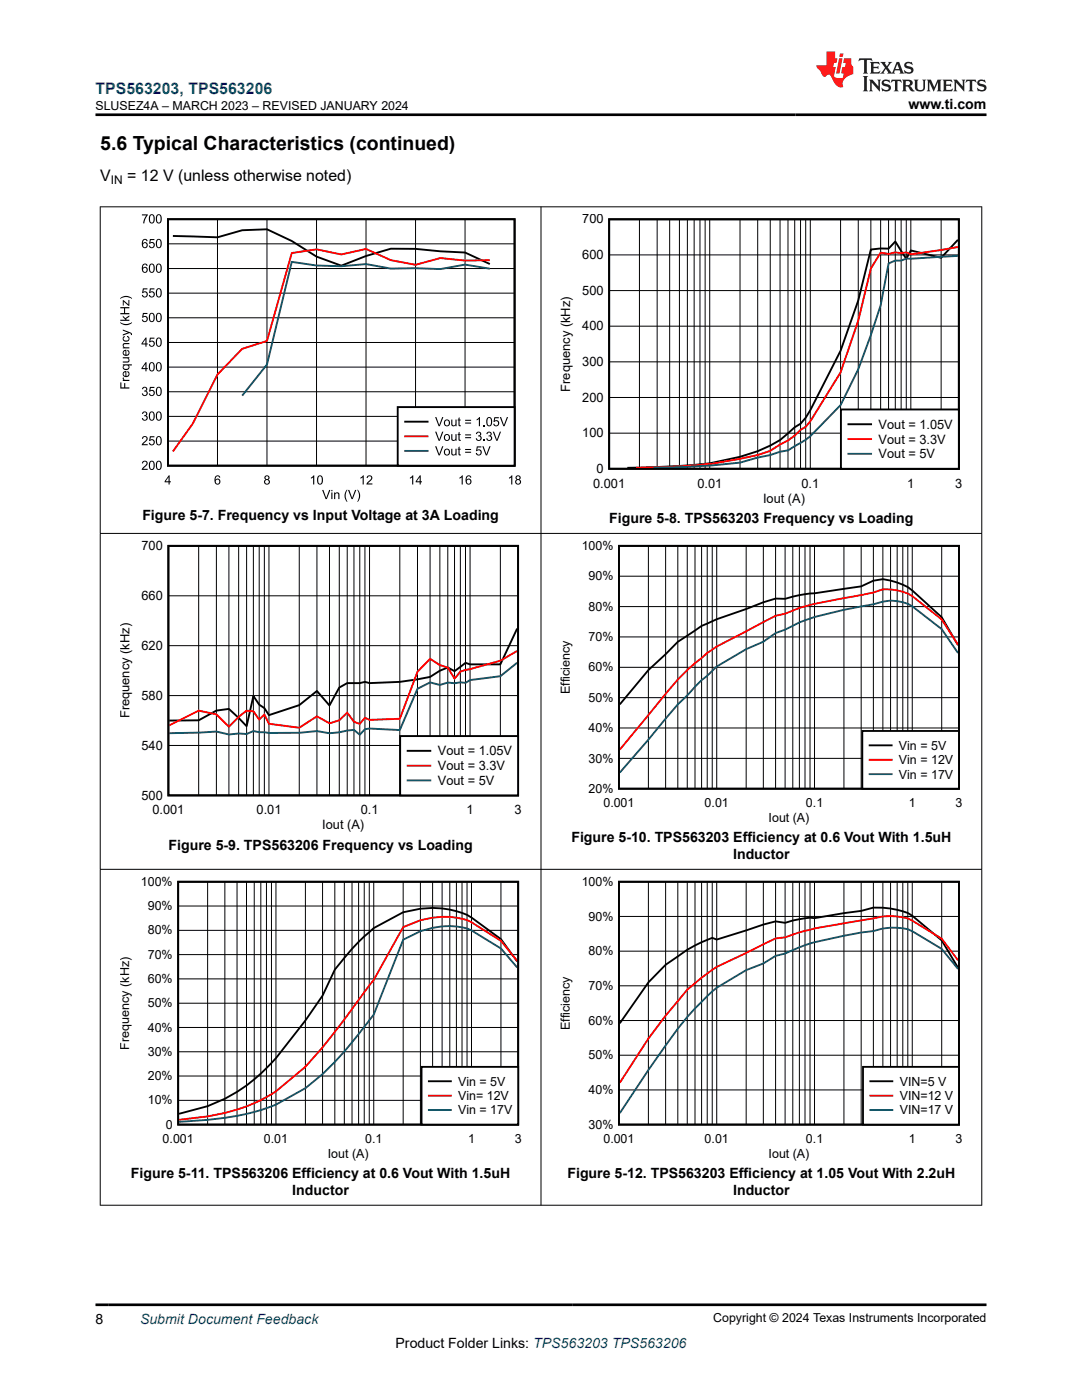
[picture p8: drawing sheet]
<svg xmlns="http://www.w3.org/2000/svg" width="216mm" height="279mm" viewBox="0 0 216 279" stroke-linecap="round" stroke-linejoin="round" font-family="sans-serif">
<g fill="#000">
<path d="M24 59.5a1.8 1.8 0 0 1 2.3 0v.2a2.06 2.06 0 0 0-2.3 0zM28.5 57.5h.9v.3h-.7l-.1 .4a.6 .6 0 0 1 .8 .3 .6 .6 0 0 1-.3 .8 .6 .6 0 0 1-.8-.4l.2-.1a.4 .4 0 0 0 .6 .2 .4 .4 0 0 0 .1-.6 .4 .4 0 0 0-.6 0l-.3 .1zM28.3 42.8h1.2l-.5 1.1-.2 .7h-.2l.1-.5 .5-1.1h-.9zM29.9 57.5h.9v.3h-.7l-.1 .4a.6 .6 0 0 1 .8 .3 .6 .6 0 0 1-.3 .8 .6 .6 0 0 1-.8-.4l.2-.1a.4 .4 0 0 0 .6 .2 .4 .4 0 0 0 .1-.6 .4 .4 0 0 0-.6 0l-.3 .1zM29.9 47.7h.9v.2h-.7l-.1 .5a.6 .6 0 0 1 .8 .3 .6 .6 0 0 1-.3 .8 .6 .6 0 0 1-.8-.5h.2a.4 .4 0 0 0 .6 .2 .4 .4 0 0 0 .1-.6 .4 .4 0 0 0-.6 0h-.3zM24.6 67.2l.3-.1v.2l-.2 .1a.45 .45 0 0 0 .5 .6 .45 .45 0 0 0 .4-.6l-.3-.1 .1-.3a.64 .64 0 0 1 .1 1.2 .64 .64 0 0 1-1-.6zM24 76.3h.2v1h.6v-.8h.2v.8h.8v.2h-1.8zM24.5 75.3l.3 .1a.29 .29 0 0 0 0 .3 .29 .29 0 0 0 .3 .1h.7v.2h-1.3v-.2h.2l-.2-.2zM24.5 71.3h1.3v.2h-.2a.47 .47 0 0 1 .2 .6 .47 .47 0 0 1-.5 .3h-.8v-.3h.7a.33 .33 0 0 0 .5-.3 .33 .33 0 0 0-.5-.3h-.7zM24.6 68.5h1.2v.2h-.8a.31 .31 0 0 0-.3 .2 .31 .31 0 0 0 .2 .4h.9v.2h-1.3v-.2h.2l-.2-.4zM24.5 63l.5 .5 .8-.6v.3l-.7 .5 .2 .1h.5v.2h-1.8v-.2h1l-.5-.5zM24 61.3h1.8v.2h-.8v1h.8v.2h-1.8v-.2h.7v-1h-.7z"/>
<path d="M24.5 59.9l1.1 .9v-.9h.2v1.1h-.2l-.9-.8v.8h-.2zM24.5 65.8l1.3 .5a.46 .46 0 0 1 .5 .6h-.2v-.3l-.3-.1-1.3 .5v-.3l1.1-.3-1.1-.4zM24 64.3l.2 .1a2.04 2.04 0 0 0 2.1-.1 1.49 1.49 0 0 1-1.9 .4l-.4-.2zM28.5 62.5h.9v.2h-.7l-.1 .5a.6 .6 0 0 1 .8 .2 .6 .6 0 0 1-.3 .9 .6 .6 0 0 1-.8-.5h.2a.4 .4 0 0 0 .6 .2 .4 .4 0 0 0 .1-.6 .4 .4 0 0 0-.6 0h-.3zM28.5 77.3a.49 .49 0 0 1 .7 0 .49 .49 0 0 1-.1 .7 .57 .57 0 0 1 .1 1 .57 .57 0 0 1-.9-.5h.2a.36 .36 0 0 0 .5 .3 .36 .36 0 0 0 .2-.4 .36 .36 0 0 0-.5-.2l.1-.2a.31 .31 0 0 0 .4-.3 .31 .31 0 0 0-.3-.4 .31 .31 0 0 0-.4 .4h-.2zM29.9 77.2h.9v.2h-.7l-.1 .5a.6 .6 0 0 1 .8 .3 .6 .6 0 0 1-.3 .8 .6 .6 0 0 1-.8-.5h.2a.4 .4 0 0 0 .6 .2 .4 .4 0 0 0 .1-.6 .4 .4 0 0 0-.6 0l-.3 .1zM29.9 67.4h.9v.2h-.7l-.1 .5a.6 .6 0 0 1 .8 .3 .6 .6 0 0 1-.3 .8 .6 .6 0 0 1-.8-.5h.2a.4 .4 0 0 0 .6 .2 .4 .4 0 0 0 .1-.6 .4 .4 0 0 0-.6 0h-.3zM28.5 82.2a.49 .49 0 0 1 .7 0 .49 .49 0 0 1-.1 .7 .57 .57 0 0 1 .1 1 .57 .57 0 0 1-.9-.4l.2-.1a.36 .36 0 0 0 .5 .4 .36 .36 0 0 0 .2-.5 .36 .36 0 0 0-.5-.2l.1-.2a.31 .31 0 0 0 .4-.3 .31 .31 0 0 0-.3-.3 .31 .31 0 0 0-.4 .3h-.2zM28.5 92.1a.59 .59 0 0 1 .9 .1 .59 .59 0 0 1-.3 .9l-.5 .5h.9v.2h-1.2l.1-.4a1.1 1.1 0 0 0 .7-1.2l-.3-.1-.3 .4h-.2zM28.5 87.2a.59 .59 0 0 1 .9 .1 .59 .59 0 0 1-.3 .9l-.5 .4h.9v.3h-1.2l.1-.4a1.1 1.1 0 0 0 .7-1.2l-.3-.1-.3 .4h-.2zM29.9 87.1h.9v.2h-.7l-.1 .5a.6 .6 0 0 1 .8 .2 .6 .6 0 0 1-.3 .9 .6 .6 0 0 1-.8-.5h.2a.4 .4 0 0 0 .6 .2 .4 .4 0 0 0 .1-.6 .4 .4 0 0 0-.6 0h-.3zM62 95.3l.7-.4v1.8h-.2v-1.4l-.5 .2z"/>
<path d="M64.3 97.8h.2l.6 1.6 .6-1.6h.2l-.7 1.8h-.2zM66.7 98.3h.2v.2a.47 .47 0 0 1 .5-.2 .47 .47 0 0 1 .3 .5v.8h-.2v-.8a.3 .3 0 0 0-.2-.4 .3 .3 0 0 0-.4 .3v.9h-.2zM69.4 97.8h.3l.6 1.6 .6-1.6h.2l-.7 1.8h-.3zM71.9 95.3l.7-.4v1.8h-.2v-1.4l-.5 .2zM73.3 95a.59 .59 0 0 1 .9 .1 .59 .59 0 0 1-.3 .9l-.5 .5h.9v.2h-1.2l.2-.4a1.1 1.1 0 0 0 .7-1.2h-.4l-.2 .3h-.2zM81.8 95.3l.7-.4v1.8h-.3v-1.4l-.4 .2zM91.7 95.3l.6-.4v1.8h-.2v-1.4l-.4 .2zM101.6 95.3l.6-.4v1.8h-.2v-1.4l-.4 .2zM69.2 97.7h.1l-.1 .3a2.08 2.08 0 0 0 .1 2.1 1.42 1.42 0 0 1-.5-1.5zM71.3 97.7a1.54 1.54 0 0 1 .3 2.1l-.2 .3h-.1a2.14 2.14 0 0 0 0-2.4z"/>
<path d="M28.5 52.8l.3-.2h.3l.4 .4-.3 .1a.36 .36 0 0 0-.4-.3 .36 .36 0 0 0-.3 .4v.3a.57 .57 0 0 1 .9 .1 .57 .57 0 0 1-.2 .8 .57 .57 0 0 1-.8-.3l-.1-.8zM28.5 53.9a.4 .4 0 0 0 .8 0 .4 .4 0 0 0-.8 0z"/>
<path d="M28.5 47.9l.3-.2h.3l.4 .4h-.3a.36 .36 0 0 0-.4-.2 .36 .36 0 0 0-.3 .4v.3a.57 .57 0 0 1 .9 0 .57 .57 0 0 1-.2 .9 .57 .57 0 0 1-.8-.3l-.1-.9zM28.5 49a.4 .4 0 0 0 .8 0 .4 .4 0 0 0-.8 0z"/>
<path d="M30 52.7a.65 .65 0 0 1 .7 .1 .65 .65 0 0 1 .2 .7 .62 .62 0 0 1-.3 .9 .62 .62 0 0 1-.8-.3l-.1-.9zM30 52.9a1.02 1.02 0 0 0 .3 1.4 .96 .96 0 0 0 0-1.5z"/>
<path d="M30 42.9a.65 .65 0 0 1 .7 0 .65 .65 0 0 1 .2 .8 .62 .62 0 0 1-.3 .8 .62 .62 0 0 1-.8-.3l-.1-.9zM30 43.1a1.02 1.02 0 0 0 .3 1.3 .96 .96 0 0 0 0-1.5z"/>
<path d="M31.4 57.6a.65 .65 0 0 1 .7 .1 .65 .65 0 0 1 .2 .7 .62 .62 0 0 1-.3 .9 .62 .62 0 0 1-.8-.3l-.1-.9zM31.4 57.8a1.02 1.02 0 0 0 .3 1.4 .96 .96 0 0 0 0-1.5z"/>
<path d="M31.4 52.7a.65 .65 0 0 1 .7 .1 .65 .65 0 0 1 .2 .7 .62 .62 0 0 1-.3 .9 .62 .62 0 0 1-.8-.3l-.1-.9zM31.4 52.9a1.02 1.02 0 0 0 .3 1.4 .96 .96 0 0 0 0-1.5z"/>
<path d="M31.4 47.8a.65 .65 0 0 1 .7 .1 .65 .65 0 0 1 .2 .7 .62 .62 0 0 1-.3 .8 .62 .62 0 0 1-.8-.2l-.1-1zM31.4 48a1.02 1.02 0 0 0 .3 1.4 .96 .96 0 0 0 0-1.5z"/>
<path d="M31.4 42.9a.65 .65 0 0 1 .7 0 .65 .65 0 0 1 .2 .8 .62 .62 0 0 1-.3 .8 .62 .62 0 0 1-.8-.3l-.1-.9zM31.4 43.1a1.02 1.02 0 0 0 .3 1.3 .96 .96 0 0 0 0-1.5z"/>
<path d="M24.7 74.2l.5-.2v1a.39 .39 0 0 0 .4-.3 .39 .39 0 0 0-.2-.4v-.3a.65 .65 0 0 1 .3 1 .65 .65 0 0 1-.9 .2 .65 .65 0 0 1-.1-1zM24.8 74.4l-.1 .4 .3 .2v-.7z"/>
<path d="M24.7 70l.5-.2v1a.39 .39 0 0 0 .4-.3 .39 .39 0 0 0-.2-.5v-.2a.65 .65 0 0 1 .3 .9 .65 .65 0 0 1-.9 .2 .65 .65 0 0 1-.1-.9zM24.8 70.1l-.1 .4 .3 .3v-.8z"/>
<path d="M24.5 72.7h1.8v.2h-.6a.6 .6 0 0 1-.5 1 .6 .6 0 0 1-.5-1h-.2zM24.8 73l-.1 .1a.47 .47 0 0 0 .5 .5 .47 .47 0 0 0 .4-.5l-.2-.2z"/>
<path d="M29.1 72.3h.1v1.2h.3v.2h-.3v.4h-.2v-.4h-.8v-.2zM29 72.6l-.6 .9h.6z"/>
<path d="M29.1 67.4h.1v1.1h.3v.2h-.3v.5h-.2v-.5h-.8v-.2zM29 67.7l-.6 .8h.6z"/>
<path d="M30 72.4a.65 .65 0 0 1 .7 .1 .65 .65 0 0 1 .2 .7 .62 .62 0 0 1-.3 .8 .62 .62 0 0 1-.8-.2l-.1-1zM30 72.6a1.02 1.02 0 0 0 .3 1.4 .96 .96 0 0 0 0-1.5z"/>
<path d="M30 62.5a.65 .65 0 0 1 .7 .1 .65 .65 0 0 1 .2 .8 .62 .62 0 0 1-.3 .8 .62 .62 0 0 1-.8-.3l-.1-.9zM30 62.7a1.02 1.02 0 0 0 .3 1.4 .96 .96 0 0 0 0-1.5z"/>
<path d="M31.4 77.3a.65 .65 0 0 1 .7 .1 .65 .65 0 0 1 .2 .7 .62 .62 0 0 1-.3 .8 .62 .62 0 0 1-.8-.2l-.1-1zM31.4 77.5a1.02 1.02 0 0 0 .3 1.4 .96 .96 0 0 0 0-1.5z"/>
<path d="M31.4 72.4a.65 .65 0 0 1 .7 .1 .65 .65 0 0 1 .2 .7 .62 .62 0 0 1-.3 .8 .62 .62 0 0 1-.8-.2l-.1-1zM31.4 72.6a1.02 1.02 0 0 0 .3 1.4 .96 .96 0 0 0 0-1.5z"/>
<path d="M31.4 67.5a.65 .65 0 0 1 .7 0 .65 .65 0 0 1 .2 .8 .62 .62 0 0 1-.3 .8 .62 .62 0 0 1-.8-.3l-.1-.9zM31.4 67.7a1.02 1.02 0 0 0 .3 1.3 .96 .96 0 0 0 0-1.5z"/>
<path d="M31.4 62.5a.65 .65 0 0 1 .7 .1 .65 .65 0 0 1 .2 .8 .62 .62 0 0 1-.3 .8 .62 .62 0 0 1-.8-.3l-.1-.9zM31.4 62.7a1.02 1.02 0 0 0 .3 1.4 .96 .96 0 0 0 0-1.5z"/>
<path d="M30 92a.65 .65 0 0 1 .7 .1 .65 .65 0 0 1 .2 .8 .62 .62 0 0 1-.3 .8 .62 .62 0 0 1-.8-.3l-.1-.9zM30 92.3a1.02 1.02 0 0 0 .3 1.3 .96 .96 0 0 0 0-1.5z"/>
<path d="M30 82.2a.65 .65 0 0 1 .7 .1 .65 .65 0 0 1 .2 .7 .62 .62 0 0 1-.3 .9 .62 .62 0 0 1-.8-.3l-.1-.9zM30 82.4a1.02 1.02 0 0 0 .3 1.4 .96 .96 0 0 0 0-1.5z"/>
<path d="M31.4 92a.65 .65 0 0 1 .7 .1 .65 .65 0 0 1 .2 .8 .62 .62 0 0 1-.3 .8 .62 .62 0 0 1-.8-.3l-.1-.9zM31.4 92.3a1.02 1.02 0 0 0 .3 1.3 .96 .96 0 0 0 0-1.5z"/>
<path d="M31.4 87.1a.65 .65 0 0 1 .7 .1 .65 .65 0 0 1 .2 .8 .62 .62 0 0 1-.3 .8 .62 .62 0 0 1-.8-.3l-.1-.9zM31.4 87.3a1.02 1.02 0 0 0 .3 1.4 .96 .96 0 0 0 0-1.5z"/>
<path d="M31.4 82.2a.65 .65 0 0 1 .7 .1 .65 .65 0 0 1 .2 .7 .62 .62 0 0 1-.3 .9 .62 .62 0 0 1-.8-.3l-.1-.9zM31.4 82.4a1.02 1.02 0 0 0 .3 1.4 .96 .96 0 0 0 0-1.5z"/>
<path d="M33.7 94.9h.2v1.1h.2v.3h-.2v.4h-.3v-.4h-.8v-.3zM33.6 95.2l-.5 .8h.5z"/>
<path d="M43 95.1l.3-.2h.3l.4 .4h-.3a.36 .36 0 0 0-.4-.2 .36 .36 0 0 0-.3 .4v.3a.57 .57 0 0 1 .9 0 .57 .57 0 0 1-.2 .9 .57 .57 0 0 1-.8-.4l-.1-.8zM43 96.1a.4 .4 0 0 0 .8 0 .4 .4 0 0 0-.8 0z"/>
<path d="M52.9 95a.49 .49 0 0 1 .7 0 .49 .49 0 0 1-.1 .7 .54 .54 0 0 1 .2 .8 .54 .54 0 0 1-.8 0 .54 .54 0 0 1 .1-.8l-.2-.2zM53 95.3a.3 .3 0 0 0 .6 0 .3 .3 0 0 0-.6 0zM52.9 96.2a.37 .37 0 0 0 .7 0 .37 .37 0 0 0-.7 0z"/>
<path d="M63.5 95a.65 .65 0 0 1 .8 .1 .65 .65 0 0 1 .1 .7 .62 .62 0 0 1-.2 .8 .62 .62 0 0 1-.9-.2v-1zM63.6 95.2a1.02 1.02 0 0 0 .3 1.3 .96 .96 0 0 0 0-1.5z"/>
<path d="M66.1 97.8h.2v.2h-.2zM66.1 98.3h.2v1.3h-.2z"/>
<path d="M83.8 94.9h.2v1.1h.2v.3h-.2v.4h-.3v-.4h-.8v-.3zM83.7 95.2l-.5 .8h.5z"/>
<path d="M93.1 95.1l.3-.2h.3l.3 .4h-.2a.36 .36 0 0 0-.4-.2 .36 .36 0 0 0-.3 .4v.3a.57 .57 0 0 1 .9 0 .57 .57 0 0 1-.2 .9 .57 .57 0 0 1-.8-.4l-.1-.8zM93.1 96.1a.4 .4 0 0 0 .8 0 .4 .4 0 0 0-.8 0z"/>
<path d="M103 95a.49 .49 0 0 1 .8 0 .49 .49 0 0 1-.2 .7 .54 .54 0 0 1 .2 .8 .54 .54 0 0 1-.8 0 .54 .54 0 0 1 .1-.8l-.2-.2zM103.1 95.3a.3 .3 0 0 0 .6 0 .3 .3 0 0 0-.6 0zM103 96.2a.4 .4 0 0 0 .8 0 .4 .4 0 0 0-.8 0z"/>
</g>
<path d="M33.5 43.7h69.2v49.2h-69.2zM34.5 47.1l8.9 .3 4.9-1.4 5-.2 4.9 2.3 5 3.1 4.9 1.8 4.9-1.9 5-1.5 4.9 .1 5 .5 4.9 .2 4.9 2.3" fill="none" stroke="#000" stroke-width=".37"/>
<g fill="none" stroke="#000" stroke-width=".2">
<path d="M33.5 58.5h69.2M33.5 53.6h69.2M33.5 48.7h69.2M43.4 43.7v49.2M53.3 43.7v49.2M63.2 43.7v49.2M73 43.7v49.2M82.9 43.7v49.2M92.8 43.7v49.2M33.5 78.2h69.2M33.5 73.3h69.2M33.5 68.4h69.2"/>
<path d="M33.5 63.4h69.2M33.5 88h69.2M33.5 83.1h69.2"/>
</g>
<path d="M97.7 51.9l-4.9 .1-4.9-.5-5 1.3-4.9-.9-5-2.2-4.9 1.1-4.9-1-5 .7-4.9 17.5-5 1.6-4.9 5.1-4.9 9.9-4 5.5" fill="none" stroke="#f00" stroke-width=".37"/>
<path d="M97.7 53.6l-4.9-.8-4.9 .9-5-.2-4.9 .1-5-.9-4.9 .4-4.9-.1-5-.7-4.9 20.5-5 6.2" fill="none" stroke="#0f5463" stroke-width=".37"/>
<path d="M79.4 81.2h23.3v11.7h-23.3z" fill-rule="evenodd" fill="#fff"/>
<path d="M79.4 81.2h23.3v11.7h-23.3zM80.8 84.2h4.5" fill="none" stroke="#000" stroke-width=".37"/>
<g fill="#000">
<path d="M86.8 83.2h.3l.5 1.7 .6-1.7h.3l-.7 1.9h-.3zM86.8 86.1h.3l.5 1.7 .6-1.7h.3l-.7 1.9h-.3zM86.8 89.1h.3l.5 1.6 .6-1.6h.3l-.7 1.8h-.3zM90 83.7h.3v.8a.33 .33 0 0 0 .3 .4 .33 .33 0 0 0 .3-.5v-.7h.2v1.4h-.2v-.2a.46 .46 0 0 1-.6 .2 .46 .46 0 0 1-.3-.5zM90 86.6h.3v.8a.33 .33 0 0 0 .3 .4 .33 .33 0 0 0 .3-.4v-.8h.2v1.4h-.2v-.2a.46 .46 0 0 1-.6 .2 .46 .46 0 0 1-.3-.5zM90 89.6h.3v.7a.33 .33 0 0 0 .3 .4 .33 .33 0 0 0 .3-.4v-.7h.2v1.3h-.2v-.2a.46 .46 0 0 1-.6 .2 .46 .46 0 0 1-.3-.5zM91.5 83.4l.2-.1v.4h.2v.2h-.2v.8l.3 .4a.32 .32 0 0 1-.4-.1 .32 .32 0 0 1-.1-.3v-.8h-.2v-.2h.2zM91.5 86.3l.2-.1v.4h.2v.2h-.2v.8l.3 .4a.32 .32 0 0 1-.4-.1 .32 .32 0 0 1-.1-.3v-.8h-.2v-.2h.2zM91.5 89.2l.2-.1v.5h.2v.1h-.2v.8l.3 .4a.32 .32 0 0 1-.4 0 .32 .32 0 0 1-.1-.4v-.8h-.2v-.1h.2zM95.1 89.1h.9v.2h-.7l-.1 .5a.6 .6 0 0 1 .9 .3 .6 .6 0 0 1-.4 .8 .6 .6 0 0 1-.8-.5h.3a.4 .4 0 0 0 .5 .2 .4 .4 0 0 0 .1-.6 .4 .4 0 0 0-.6 0h-.2zM95.1 86.3a.49 .49 0 0 1 .8-.1 .49 .49 0 0 1-.1 .8 .57 .57 0 0 1 0 1 .57 .57 0 0 1-.9-.5h.3a.36 .36 0 0 0 .4 .3 .36 .36 0 0 0 .3-.5 .36 .36 0 0 0-.5-.2v-.2a.31 .31 0 0 0 .4-.2 .31 .31 0 0 0-.3-.4 .31 .31 0 0 0-.3 .4l-.2-.1zM95.1 83.7l.7-.5v1.9h-.2v-1.5l-.5 .3z"/>
<path d="M96.5 84.8h.2v.3h-.2zM96.5 87.7h.2v.3h-.2zM96.2 89.1h.3l.6 1.6 .5-1.6h.3l-.7 1.8h-.3zM97.2 86.3a.49 .49 0 0 1 .8-.1 .49 .49 0 0 1-.1 .8 .57 .57 0 0 1 0 1 .57 .57 0 0 1-.9-.5h.3a.36 .36 0 0 0 .4 .3 .36 .36 0 0 0 .3-.5 .36 .36 0 0 0-.5-.2v-.2a.31 .31 0 0 0 .4-.2 .31 .31 0 0 0-.3-.4 .31 .31 0 0 0-.3 .4l-.3-.1zM98.6 83.3h.9v.2h-.7l-.1 .5a.6 .6 0 0 1 .9 .2 .6 .6 0 0 1-.4 .9 .6 .6 0 0 1-.8-.5h.3a.4 .4 0 0 0 .5 .2 .4 .4 0 0 0 .1-.6 .4 .4 0 0 0-.6 0h-.2zM98.3 86.1h.3l.6 1.7 .5-1.7h.3l-.7 1.9h-.3zM99.7 83.2h.3l.6 1.7 .5-1.7h.3l-.7 1.9h-.3z"/>
<path d="M88.8 83.9a.64 .64 0 0 1 .9 .1 .64 .64 0 0 1-.2 .9 .64 .64 0 0 1-.9-.3zM88.9 84a.47 .47 0 0 0-.1 .7 .47 .47 0 0 0 .7 .1 .47 .47 0 0 0 .1-.7 .47 .47 0 0 0-.7-.1z"/>
<path d="M88.8 86.8a.64 .64 0 0 1 .9 .1 .64 .64 0 0 1-.2 .9 .64 .64 0 0 1-.9-.3zM88.9 86.9a.47 .47 0 0 0-.1 .7 .47 .47 0 0 0 .7 .1 .47 .47 0 0 0 .1-.7 .47 .47 0 0 0-.7-.1z"/>
<path d="M88.8 89.7a.64 .64 0 0 1 .9 .1 .64 .64 0 0 1-.2 .9 .64 .64 0 0 1-.9-.3zM88.9 89.8a.47 .47 0 0 0-.1 .7 .47 .47 0 0 0 .7 .1 .47 .47 0 0 0 .1-.7 .47 .47 0 0 0-.7-.1z"/>
<path d="M92.8 83.8h1.2v.2h-1.2zM92.8 84.3h1.2v.2h-1.2z"/>
<path d="M92.8 86.7h1.2v.2h-1.2zM92.8 87.2h1.2v.3h-1.2z"/>
<path d="M92.8 89.6h1.2v.2h-1.2zM92.8 90.2h1.2v.2h-1.2z"/>
<path d="M97.3 83.3a.65 .65 0 0 1 .7 .1 .65 .65 0 0 1 .2 .8 .62 .62 0 0 1-.3 .8 .62 .62 0 0 1-.8-.3v-.9zM97.4 83.5a1.02 1.02 0 0 0 .2 1.4 .96 .96 0 0 0 0-1.5z"/>
</g>
<path d="M80.8 87.1h4.5" fill="none" stroke="#f00" stroke-width=".37"/>
<path d="M80.8 90h4.5" fill="none" stroke="#0f5463" stroke-width=".37"/>
<path d="M121.5 43.8h69.8v49.8h-69.8zM191.1 47.9l-3.3 3.5-6.1-1.4-.9 1.7-2.2-3.5-1.3 1.4h-1.6l-1.9 .2-2.5 10.2-3.6 10-6 11.9-.9 1.5-1.1 1.2-1.1 .7a17.4 17.4 0 0 1-7.4 4.7 44.6 44.6 0 0 1-12.7 2.8l-13.3 .6" fill="none" stroke="#000" stroke-width=".38"/>
<g fill="none" stroke="#000" stroke-width=".2">
<path d="M121.5 58h69.8M121.5 50.9h69.8M127.6 43.8v49.8M131.1 43.8v49.8M133.6 43.8v49.8M135.6 43.8v49.8M137.2 43.8v49.8M138.5 43.8v49.8M139.7 43.8v49.8M140.7 43.8v49.8M141.6 43.8v49.8M147.7 43.8v49.8"/>
<path d="M151.2 43.8v49.8M153.7 43.8v49.8M155.6 43.8v49.8M157.2 43.8v49.8M158.6 43.8v49.8M159.7 43.8v49.8M160.8 43.8v49.8M161.7 43.8v49.8M167.7 43.8v49.8M171.3 43.8v49.8M173.8 43.8v49.8M175.7 43.8v49.8"/>
<path d="M177.3 43.8v49.8M178.6 43.8v49.8M179.8 43.8v49.8M180.8 43.8v49.8M181.7 43.8v49.8M187.8 43.8v49.8M121.5 79.3h69.8M121.5 72.2h69.8M121.5 65.1h69.8M121.5 86.4h69.8"/>
</g>
<path d="M191.1 49.3l-9.4 1.5-.9-.4-1 .1-1.2-.2-1.3 .4-1.6-.3-1.9 3.2-2.5 10.4-3.6 10.3-6 9.8-.9 1.1-1.1 .6-1.1 1.1-1.4 1-3.5 2.1a60.9 60.9 0 0 1-15.2 2.9l-11.6 .5" fill="none" stroke="#f00" stroke-width=".38"/>
<path d="M191.1 51.1l-10.3 .5-1 .4h-1.2l-1.3 .6-1.6 8.3-1.9 6-2.5 6.8-3.6 7.2-6 6.2-.9 .7-3.6 2.1-1.6 .2-1.9 .7-2.5 .5-3.5 1-6.1 .6-11.2 .5" fill="none" stroke="#156" stroke-width=".38"/>
<path d="M167.8 81.7h23.5v11.8h-23.5z" fill-rule="evenodd" fill="#fff"/>
<path d="M167.8 81.7h23.5v11.9h-23.5zM169.3 84.7h4.5M33.6 108.9h69.8v49.8h-69.8zM103.2 125.4l-3.4 7.2h-6l-.9-.3-2.2 1.6-1.3-.7-1.6 .7-2 1.2-2.5 .5-3.5 .5-6.1 .2-.9-.2-1 .2h-2.5l-1.6 .9-2 3.6-2.5-2.9-3.5 2.8-6 2-1-1.4-1-.7-1.1-1.7-1.4 6-3.5-3.4-2.5 .3-3.6 2h-5.8" fill="none" stroke="#000" stroke-width=".38"/>
<path d="M169.3 87.6h4.5M103.2 129.9l-3.4 2-7.9 2.1-1.2 1.4-1.3-2.2-1.6-.5-2-1.2-2.5 2.6-3.5 9.4-6.1 .2-.9-.4-1 1.2-1.2-.5-1.3-1.8-1.6 1.6-2 .5-2.5-1.3-3.5 2.2-6-.8-1-1.8-1 1-1.1-1.6-1.4-.2-1.6 1.3-1.9 1.9-2.5-2.4-3.6-.8-5.8 3" fill="none" stroke="#f00" stroke-width=".38"/>
<path d="M169.3 90.6h4.5M103.2 132.3l-3.4 2.7-6 .7-.9 .6-1-.1-1.2 .2-1.3-.2-1.6 .5-2-.5-2.5 1.3-3.5 8.2-6.1-.3-.9 .1-1 1.1-1.2-.9-4.9 .6-2.5-.4a39.6 39.6 0 0 1-12.6 0l-1.4 .6-1.6-.1-1.9 .2-2.5-.6-9.4 .3" fill="none" stroke="#156" stroke-width=".38"/>
<g fill="none" stroke="#000" stroke-width=".2">
<path d="M33.6 118.9h69.8M39.6 108.9v49.8M43.2 108.9v49.8M45.7 108.9v49.8M47.6 108.9v49.8M49.2 108.9v49.8M50.6 108.9v49.8M51.7 108.9v49.8M52.7 108.9v49.8M53.7 108.9v49.8M59.7 108.9v49.8M63.2 108.9v49.8"/>
<path d="M65.7 108.9v49.8M67.7 108.9v49.8M69.3 108.9v49.8M70.6 108.9v49.8M71.8 108.9v49.8M72.8 108.9v49.8M73.7 108.9v49.8M79.8 108.9v49.8M83.3 108.9v49.8M85.8 108.9v49.8M87.8 108.9v49.8M89.4 108.9v49.8"/>
<path d="M90.7 108.9v49.8M91.9 108.9v49.8M92.9 108.9v49.8M93.8 108.9v49.8M99.8 108.9v49.8M33.6 138.8h69.8M33.6 128.9h69.8M33.6 148.8h69.8"/>
</g>
<path d="M79.8 146.9h23.6v11.8h-23.6z" fill-rule="evenodd" fill="#fff"/>
<path d="M79.8 146.9h23.6v11.8h-23.6zM81.3 149.8h4.6" fill="none" stroke="#000" stroke-width=".38"/>
<path d="M81.3 152.8h4.6" fill="none" stroke="#f00" stroke-width=".38"/>
<path d="M81.3 155.8h4.6" fill="none" stroke="#156" stroke-width=".38"/>
<path d="M123.5 108.9h67.8v48.5h-67.8zM191.2 128.8l-3.3-5.6-5.9-5.4a11.5 11.5 0 0 0-5.8-2.2l-1.9 .3-2.5 1.1-11.2 1.6-3.9 .9h-1.9l-2.5 .7-9.3 3.4-3 1.3-4.8 3.2-5.8 5.6-5.7 6.9" fill="none" stroke="#000" stroke-width=".37"/>
<g fill="none" stroke="#000" stroke-width=".2">
<path d="M123.5 115h67.9M129.4 108.9v48.5M132.8 108.9v48.5M135.2 108.9v48.5M137.1 108.9v48.5M138.7 108.9v48.5M140 108.9v48.5M141.1 108.9v48.5M142.1 108.9v48.5M143 108.9v48.5M148.9 108.9v48.5M152.3 108.9v48.5"/>
<path d="M154.8 108.9v48.5M156.7 108.9v48.5M158.2 108.9v48.5M159.5 108.9v48.5M160.6 108.9v48.5M161.6 108.9v48.5M162.5 108.9v48.5M168.4 108.9v48.5M171.8 108.9v48.5M174.3 108.9v48.5M176.2 108.9v48.5M177.7 108.9v48.5"/>
<path d="M179 108.9v48.5M180.1 108.9v48.5M181.1 108.9v48.5M182 108.9v48.5M187.9 108.9v48.5M123.5 139.2h67.9M123.5 133.2h67.9M123.5 127.1h67.9M123.5 121.1h67.9M123.5 151.3h67.9M123.5 145.3h67.9"/>
</g>
<path d="M191.2 128.7l-3.3-5.1-5.9-4.6a10 10 0 0 0-5.8-1.4l-1.9 .6-2.5 .6a77.6 77.6 0 0 0-12.3 2.5l-2.8 1.2-1.9 .4-11.8 6.1-1.9 1.3-1.1 1a37.8 37.8 0 0 0-7.2 7.2l-9.1 11.1" fill="none" stroke="#f00" stroke-width=".37"/>
<path d="M191.2 130.3l-3.3-4.7-5.9-4.6a8.8 8.8 0 0 0-7.7-.4 89.5 89.5 0 0 0-13.7 3.2l-3.9 1.9-1.9 .6-2.5 1.8-3.4 1.5-5.9 3.4-1.9 1.9-1.1 .8-4.8 4.9-11.5 13.6" fill="none" stroke="#156" stroke-width=".37"/>
<path d="M172.1 145.9h19.2v11.5h-19.2z" fill-rule="evenodd" fill="#fff"/>
<path d="M172.1 145.9h19.2v11.5h-19.2zM173.5 148.7h4.4M35.6 176h67.8v48.4h-67.8zM103.2 191.9l-3.2-4.5-5.9-4.3a17.2 17.2 0 0 0-13.7-1l-5.8 3.1-.9 .8a40.5 40.5 0 0 0-6.9 7.5l-2.4 5.2-3.5 5-5.8 7.5a33.1 33.1 0 0 1-19.4 11.1" fill="none" stroke="#000" stroke-width=".37"/>
<path d="M173.5 151.6h4.4M103.2 191.8l-3.2-4-5.9-3.7a14.1 14.1 0 0 0-10.2-.4l-3.5 1.3-5.8 10.6-4.4 5.8a132.4 132.4 0 0 1-9.3 11.5l-5.8 4.9a33 33 0 0 1-13.7 5l-5.7 .7" fill="none" stroke="#f00" stroke-width=".37"/>
<path d="M173.5 154.5h4.4M103.2 193.1l-3.2-3.8-5.9-3.6a13.5 13.5 0 0 0-10.2 .1l-3.5 1.7-5.8 15-3 3.9a59 59 0 0 1-10.7 10.8l-5.8 3.3a44.1 44.1 0 0 1-13.7 3l-5.7 .4" fill="none" stroke="#156" stroke-width=".37"/>
<g fill="none" stroke="#000" stroke-width=".2">
<path d="M41.4 176v48.4M44.9 176v48.4M47.3 176v48.4M49.2 176v48.4M50.7 176v48.4M52 176v48.4M53.2 176v48.4M54.2 176v48.4M55.1 176v48.4M60.9 176v48.4M64.4 176v48.4M66.8 176v48.4"/>
<path d="M68.7 176v48.4M70.2 176v48.4M71.6 176v48.4M72.7 176v48.4M73.7 176v48.4M74.6 176v48.4M80.4 176v48.4M83.9 176v48.4M86.3 176v48.4M88.2 176v48.4M89.8 176v48.4M91.1 176v48.4"/>
<path d="M92.2 176v48.4M93.2 176v48.4M94.1 176v48.4M100 176v48.4M35.6 195.4h67.8M35.6 190.5h67.8M35.6 185.7h67.8M35.6 180.8h67.8M35.6 219.6h67.8M35.6 214.7h67.8M35.6 209.9h67.8M35.6 205.1h67.8"/>
<path d="M35.6 200.2h67.8"/>
</g>
<path d="M84.1 212.9h19.3v11.5h-19.3z" fill-rule="evenodd" fill="#fff"/>
<path d="M123.5 176h67.8v48.4h-67.8zM191.2 193.1l-3.3-5.4-5.9-4.9a11.7 11.7 0 0 0-5.8-1.6l-1.9-.1-2.5 .7-9.3 1.4a14 14 0 0 0-5.8 1l-1.9-.3-2.5 .6-9.3 3-.9-.3-1 .4a23.9 23.9 0 0 0-5.9 3.3l-2.4 1.6-3.4 3.6-5.7 8.1M84.1 212.9h19.3v11.5h-19.3zM85.6 215.8h4.4" fill="none" stroke="#000" stroke-width=".37"/>
<path d="M191.2 191.6l-3.3-4.3-5.9-3.6a11.4 11.4 0 0 0-7.7-.4l-11.8 2-3 .8-2.8 1-1.9 .2-11.8 5.7-3 2.1-2.9 2.4a118.7 118.7 0 0 0-13.4 18.6M85.6 218.7h4.4" fill="none" stroke="#f00" stroke-width=".37"/>
<path d="M191.2 193.4l-3.3-4-5.9-3.6a11 11 0 0 0-7.7 0 87.2 87.2 0 0 0-13.7 2.8l-3.9 1.7-1.9 .5-2.5 1.5-3.4 1.3-5.9 3.5-1.9 1.7a58.4 58.4 0 0 0-8.3 9.8l-3.4 4.9-5.7 8.7M85.6 221.5h4.4" fill="none" stroke="#156" stroke-width=".37"/>
<g fill="none" stroke="#000" stroke-width=".2">
<path d="M129.4 176v48.4M132.8 176v48.4M135.2 176v48.4M137.1 176v48.4M138.7 176v48.4M140 176v48.4M141.1 176v48.4M142.1 176v48.4M143 176v48.4M148.9 176v48.4M152.3 176v48.4M154.8 176v48.4"/>
<path d="M156.7 176v48.4M158.2 176v48.4M159.5 176v48.4M160.6 176v48.4M161.6 176v48.4M162.5 176v48.4M168.4 176v48.4M171.8 176v48.4M174.3 176v48.4M176.2 176v48.4M177.7 176v48.4M179 176v48.4"/>
<path d="M180.1 176v48.4M181.1 176v48.4M182 176v48.4M187.9 176v48.4M123.5 196.7h67.9M123.5 189.8h67.9M123.5 182.9h67.9M123.5 217.5h67.9M123.5 210.6h67.9M123.5 203.7h67.9"/>
</g>
<path d="M172.2 212.9h19.1v11.5h-19.1z" fill-rule="evenodd" fill="#fff"/>
<path d="M172.2 212.9h19.1v11.5h-19.1zM173.7 215.8h4.4" fill="none" stroke="#000" stroke-width=".37"/>
<path d="M173.7 218.7h4.4" fill="none" stroke="#f00" stroke-width=".37"/>
<path d="M173.7 221.5h4.4" fill="none" stroke="#156" stroke-width=".37"/>
<path d="M19.9 41.3h176.1M20 41.2v199.4M107.9 41.2v199.4M195.9 41.2v199.4M19.9 106.5h176.1M19.9 173.5h176.1M19.9 240.5h176.1" fill="none" stroke="#000" stroke-width=".2"/>
<path d="M171.5 11.6l-.2 .6 .5-.2h.6v.1v2.2l-.2 .4h1l-.2-.4v-2.2v-.1h.5l.5 .2-.1-.6zM173.6 12.4l.2 .3v1.6l-.2 .4h1.9l.1-.6a1.08 1.08 0 0 1-1.3 .2v-.7h.6l.4 .2v-.7l-.4 .2h-.6v-.5l.2-.2a1 1 0 0 1 1 .3l-.1-.5zM175.7 12.4l.9 1.1-1 1.2h.9l-.2-.2 .5-.8 .4 .8-.2 .2h1.6l-.2-.2 .2-.5h.9l.1 .5-.1 .2h.9l-.2-.4-.8-1.9h-.5l-.9 2.1-.9-1.1 .9-1h-.8l.2 .2-.4 .6-.4-.6 .2-.2zM179 12.8l.4 1h-.7zM180.7 12.5a.65 .65 0 0 0-.2 .7 .65 .65 0 0 0 .6 .5l.6 .1 .1 .3a.79 .79 0 0 1-.7 .4 .79 .79 0 0 1-.7-.5l.1 .7 .2-.1a.93 .93 0 0 0 1.1 0 .93 .93 0 0 0 .4-.9 1.46 1.46 0 0 0-1.2-.6l-.1-.3a1.09 1.09 0 0 1 1.2 .2l-.2-.6-.1 .1-.5-.2zM172.2 15.2l.2 .4v2.2l-.2 .4h1l-.2-.4v-2.2l.2-.4zM173.4 15.9l.2 .4v1.5l-.2 .4h.8l-.3-.4 .1-1.3 1.6 1.8v-2l.2-.4h-.7l.1 .2 .1 1.1-1.2-1.3zM176.2 16a.65 .65 0 0 0-.2 .8 .65 .65 0 0 0 .6 .4l.6 .2 .1 .2a.79 .79 0 0 1-.7 .4 .79 .79 0 0 1-.7-.5l.1 .7 .2-.1a.93 .93 0 0 0 1.1 .1 .93 .93 0 0 0 .4-1 1.46 1.46 0 0 0-1.2-.5l-.1-.4a1.09 1.09 0 0 1 1.2 .2l-.1-.6-.2 .1-.5-.1zM177.9 15.9l-.1 .6a.63 .63 0 0 1 .8-.3v1.6l-.3 .4h1l-.2-.4v-1.6a.66 .66 0 0 1 .8 .3l-.1-.6zM180 15.9l.2 .4v1.5l-.2 .4h1l-.2-.2-.1-.7h.5l.1 .2a.79 .79 0 0 0 1.2 .6l-1-.9a.61 .61 0 0 0 .6-.6 .61 .61 0 0 0-.5-.7zM180.8 16.2h.1a.47 .47 0 0 1 .5 .1 .47 .47 0 0 1 .1 .5l-.1 .1-.7 .1zM182.3 15.9l.2 .2a2.27 2.27 0 0 0 .4 2 1.04 1.04 0 0 0 1.7-.7v-1.3l.2-.2h-.8l.2 .4v1.1a.6 .6 0 0 1-.6 .6 .6 .6 0 0 1-.6-.6v-1.1l.3-.4zM184.9 15.9l.2 .4v1.5l-.2 .4h.8l-.3-.4v-1.4l.9 1.9 .9-1.9v1.4l-.3 .4h1l-.2-.4v-1.5l.2-.4h-.8l-.7 1.5-.6-1.5zM188.1 15.9l.2 .4v1.5l-.2 .4h1.9l.1-.6a1.09 1.09 0 0 1-1.3 .2v-.7h.6l.4 .2v-.6l-.4 .2h-.6v-.6l.2-.1a1.01 1.01 0 0 1 1 .3l-.1-.6zM190.2 15.9l.3 .4v1.5l-.3 .4h.8l-.2-.4v-1.3l1.6 1.8v-2l.2-.4h-.7l.2 .2v1.1l-1.2-1.3zM192.8 15.9l-.1 .6a.63 .63 0 0 1 .8-.3v1.6l-.3 .4h1l-.2-.4v-1.6a.66 .66 0 0 1 .8 .3l-.1-.6zM195.2 16a.65 .65 0 0 0-.2 .8 .65 .65 0 0 0 .6 .4l.6 .2 .2 .2a.79 .79 0 0 1-.7 .4 .79 .79 0 0 1-.7-.5l.1 .7 .2-.1a.93 .93 0 0 0 1 .1 .93 .93 0 0 0 .5-1 1.46 1.46 0 0 0-1.3-.5v-.4a1.09 1.09 0 0 1 1.2 .2l-.2-.6-.2 .1-.5-.1z" fill="#231f20"/>
<path d="M164.9 10.3v2.7h-2l.1 .4 .8 1a.95 .95 0 0 0 1 .9 .59 .59 0 0 1 .5-.4 .59 .59 0 0 1 .5 .3l.4 .8a1.59 1.59 0 0 0 2.1 1.4 1.61 1.61 0 0 1 1-2.3l1-.3-.1-1.5a1.59 1.59 0 0 1-.3-1.7h-1.5l-.2 .9h.6l-.2 .9h-.5l-.2 .9v.3l.4 .1-.1 .9h-.7a.73 .73 0 0 1-1-.7l.3-1.5h-.5l.1-.9h.5l.2-.9h-.5v-1.3zM167.4 11.6l-.6 3.1h.7l.6-3.1zM167.6 10.7l-.1 .6h.7l.1-.6z" fill="#ed1c24"/>
<path d="M19 22.9h177.8M19 260.4h177.8" fill="none" stroke="#000" stroke-width=".53"/>
<text font-size="3.9" x="20" y="29.9">5.6 Typical Characteristics (continued)</text>
<text font-size="3.2" fill="#00f" x="19" y="18.7">TPS563203, TPS563206</text>
<g font-size="3.2">
<text x="20" y="36.1">V</text>
<text x="25.4" y="36.1">= 12 V (unless otherwise noted)</text>
</g>
<g font-size="2.8">
<text x="181.3" y="21.8">www.ti.com</text>
<text x="28.4" y="103.7">Figure 5-7. Frequency vs Input Voltage at 3A Loading</text>
<text x="121.6" y="104.5">Figure 5-8. TPS563203 Frequency vs Loading</text>
<text x="33.6" y="169.6">Figure 5-9. TPS563206 Frequency vs Loading</text>
<text x="114" y="168.1">Figure 5-10. TPS563203 Efficiency at 0.6 Vout With 1.5uH</text>
<text x="146.3" y="171.5">Inductor</text>
<text x="26.1" y="235.1">Figure 5-11. TPS563206 Efficiency at 0.6 Vout With 1.5uH</text>
<text x="58.3" y="238.5">Inductor</text>
<text x="113.2" y="235.1">Figure 5-12. TPS563203 Efficiency at 1.05 Vout With 2.2uH</text>
<text x="146.3" y="238.5">Inductor</text>
<text x="19" y="264.2">8</text>
<text x="78.9" y="269">Product Folder Links: TPS563203 TPS563206</text>
</g>
<text font-size="2.8" fill="#00f" x="27.9" y="264.2">Submit Document Feedback</text>
<g font-size="2.6">
<text x="116.2" y="44.6">700</text>
<text x="116.2" y="51.7">600</text>
<text x="116.2" y="58.8">500</text>
<text x="116.2" y="65.9">400</text>
<text x="116.2" y="73.1">300</text>
<text x="113.8" y="78.2" transform="rotate(-90 113.8 78.2)">Frequency (kHz)</text>
<text x="116.2" y="80.2">200</text>
<text x="116.2" y="87.3">100</text>
<text x="175.3" y="85.6">Vout = 1.05V</text>
<text x="175.3" y="88.5">Vout = 3.3V</text>
<text x="119" y="94.4">0</text>
<text x="175.3" y="91.5">Vout = 5V</text>
<text x="118.4" y="97.4">0.001</text>
<text x="139.2" y="97.4">0.01</text>
<text x="152.3" y="100.3">Iout (A)</text>
<text x="159.9" y="97.4">0.1</text>
<text x="181" y="97.4">1</text>
<text x="190.6" y="97.4">3</text>
<text x="28.2" y="109.8">700</text>
<text x="28.2" y="119.8">660</text>
<text x="28.2" y="129.7">620</text>
<text x="25.8" y="143.4" transform="rotate(-90 25.8 143.4)">Frequency (kHz)</text>
<text x="28.2" y="139.7">580</text>
<text x="28.2" y="149.6">540</text>
<text x="87.4" y="150.8">Vout = 1.05V</text>
<text x="87.4" y="153.7">Vout = 3.3V</text>
<text x="28.2" y="159.6">500</text>
<text x="87.4" y="156.7">Vout = 5V</text>
<text x="30.4" y="162.5">0.001</text>
<text x="51.2" y="162.5">0.01</text>
<text x="64.3" y="165.5">Iout (A)</text>
<text x="72" y="162.5">0.1</text>
<text x="93.1" y="162.5">1</text>
<text x="102.7" y="162.5">3</text>
</g>
<g font-size="2.5">
<text x="19" y="21.9">SLUSEZ4A – MARCH 2023 – REVISED JANUARY 2024</text>
<text x="116.1" y="109.8">100%</text>
<text x="117.5" y="115.8">90%</text>
<text x="117.5" y="121.9">80%</text>
<text x="117.5" y="127.9">70%</text>
<text x="117.5" y="134">60%</text>
<text x="113.7" y="138.5" transform="rotate(-90 113.7 138.5)">Efficiency</text>
<text x="117.5" y="140.1">50%</text>
<text x="117.5" y="146.1">40%</text>
<text x="179.4" y="149.6">Vin = 5V</text>
<text x="117.5" y="152.2">30%</text>
<text x="179.4" y="152.5">Vin = 12V</text>
<text x="179.4" y="155.4">Vin = 17V</text>
<text x="117.5" y="158.2">20%</text>
<text x="120.4" y="161.1">0.001</text>
<text x="140.6" y="161.1">0.01</text>
<text x="160.8" y="161.1">0.1</text>
<text x="181.3" y="161.1">1</text>
<text x="190.7" y="161.1">3</text>
<text x="153.4" y="164">Iout (A)</text>
<text x="28.1" y="176.8">100%</text>
<text x="116.1" y="176.8">100%</text>
<text x="29.5" y="181.6">90%</text>
<text x="117.5" y="183.7">90%</text>
<text x="29.5" y="191.3">70%</text>
<text x="29.5" y="186.5">80%</text>
<text x="117.5" y="190.6">80%</text>
<text x="29.5" y="196.2">60%</text>
<text x="117.5" y="197.6">70%</text>
<text x="29.5" y="201">50%</text>
<text x="25.8" y="209.5" transform="rotate(-90 25.8 209.5)">Frequency (kHz)</text>
<text x="29.5" y="205.9">40%</text>
<text x="113.7" y="205.6" transform="rotate(-90 113.7 205.6)">Efficiency</text>
<text x="117.5" y="204.5">60%</text>
<text x="29.5" y="215.6">20%</text>
<text x="29.5" y="210.7">30%</text>
<text x="117.5" y="211.4">50%</text>
<text x="29.5" y="220.4">10%</text>
<text x="91.4" y="216.7">Vin = 5V</text>
<text x="91.4" y="219.5">Vin= 12V</text>
<text x="117.5" y="218.3">40%</text>
<text x="179.5" y="216.7">VIN=5 V</text>
<text x="179.5" y="219.5">VIN=12 V</text>
<text x="33.1" y="225.3">0</text>
<text x="91.4" y="222.4">Vin = 17V</text>
<text x="117.5" y="225.3">30%</text>
<text x="179.5" y="222.4">VIN=17 V</text>
<text x="32.5" y="228.1">0.001</text>
<text x="52.7" y="228.1">0.01</text>
<text x="65.4" y="231">Iout (A)</text>
<text x="72.9" y="228.1">0.1</text>
<text x="93.4" y="228.1">1</text>
<text x="102.7" y="228.1">3</text>
<text x="120.4" y="228.1">0.001</text>
<text x="140.6" y="228.1">0.01</text>
<text x="153.4" y="231">Iout (A)</text>
<text x="160.8" y="228.1">0.1</text>
<text x="181.3" y="228.1">1</text>
<text x="190.7" y="228.1">3</text>
<text x="142.3" y="263.9">Copyright © 2024 Texas Instruments Incorporated</text>
</g>
<text font-size="2.4" x="22.1" y="36.7">IN</text>
</svg>
